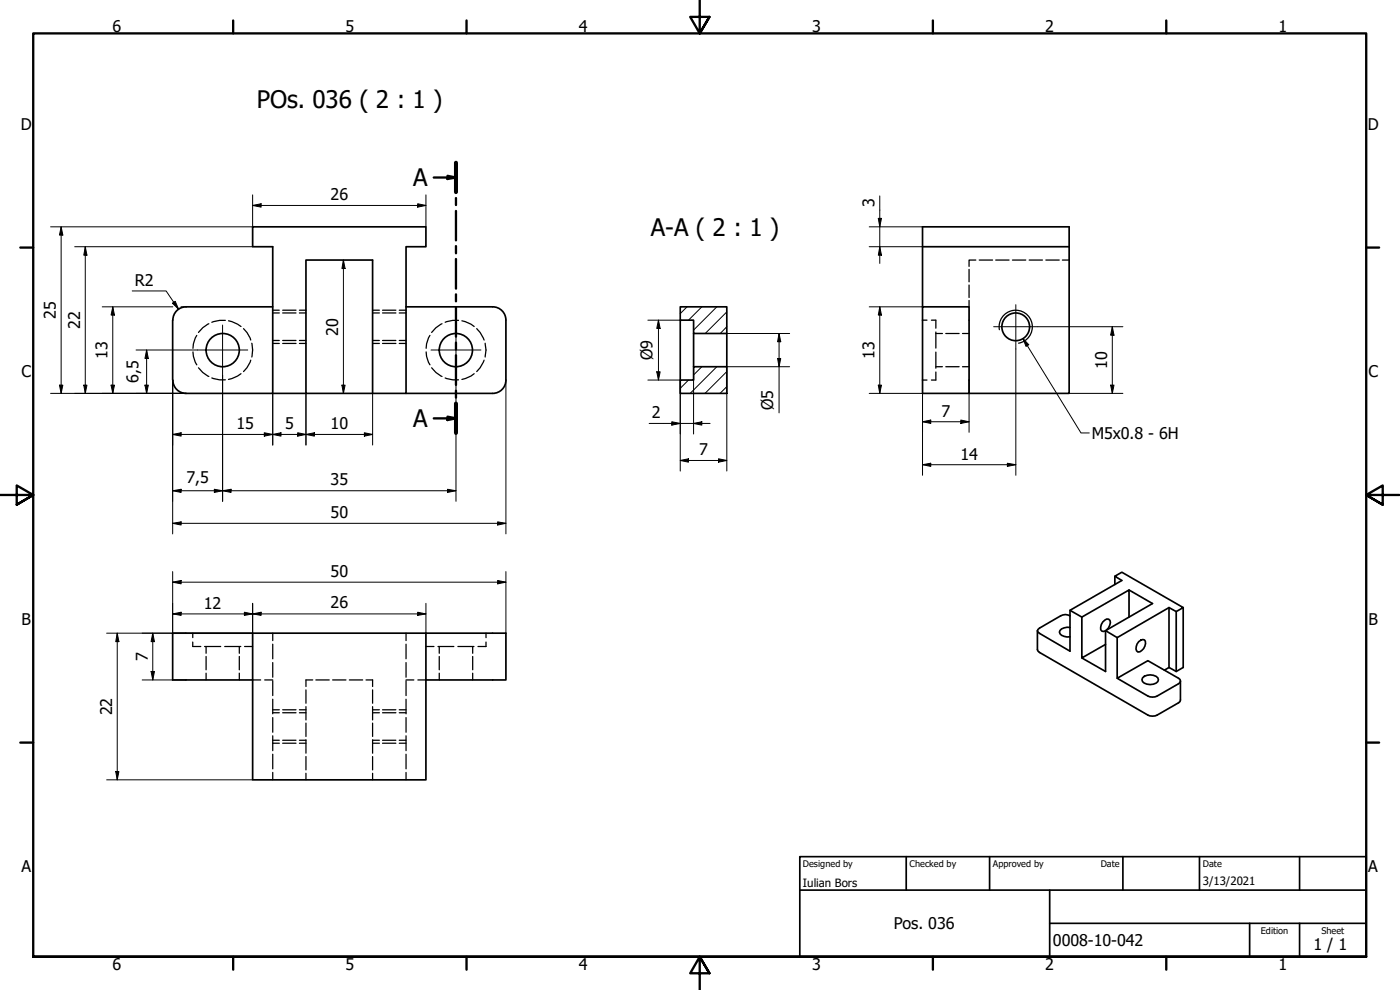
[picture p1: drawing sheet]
<svg xmlns="http://www.w3.org/2000/svg" width="420mm" height="297mm" viewBox="0 0 420 297" stroke-linecap="round" stroke-linejoin="round" font-family="sans-serif">
<!-- layer: Hatch (ISO) -->
<path d="M206.2 92.1l-2 2M210.6 92.1l-4 4M215.1 92.1l-6.9 6.9M218.1 98l-1.9 2.1M218.1 93.6l-6.5 6.5M206.6 114l-2.4 2.5M210.6 110l-2.4 2.5M215.1 110l-8 8M218.1 116l-2 2M218.1 111.5l-6.5 6.5" fill="none" stroke="#000" stroke-width=".3"/>
<!-- layer: Hidden (ISO) -->
<g fill="none" stroke="#000" stroke-width=".38">
<path d="M292.9 78h-2.1v1.9M293.9 78h4M298.8 78h4M303.8 78h4M308.9 78h4M313.9 78h4M318.8 78h2.1M62.7 97.1l-1.9 1.2-1.2 1.4M67.6 96.1h-1.7l-2.3 .6M68.6 96.3l2.7 1 1 .7M73.1 98.6l1 1.1 1.1 2.3M81.9 93.9h1.9"/>
<path d="M81.9 93.1h1.9M84.8 93.9h4M84.8 93.1h4M89.9 93.9h1.9M89.9 93.1h1.9M111.8 93.9h2.1M111.8 93.1h2.1M114.8 93.9h4M114.8 93.1h4M119.8 93.9h2.1M119.8 93.1h2.1M132.7 97.1l-1.9 1.2-1.3 1.4"/>
<path d="M137.6 96.1h-1.7l-2.3 .6M138.6 96.3l2.8 1 .9 .7M143.1 98.6l1 1.1 1.2 2.3M276.9 96.1h1.3M279.5 96.1h1.4v2.4M280.9 99.6v4.8M290.8 80.8v3.8M290.8 85.5v3.8M290.8 90.2v1.9M57.9 105.6l.1 1.3 1.1 2.6M59.1 100.6l-1.1 2.6-.1 1.3M59.6 110.3l1.2 1.4 1.9 1.3"/>
<path d="M63.6 113.4l2.3 .6h1.7M72.3 112.1l-1 .7-2.7 1M75.2 108.1l-1.1 2.2-1 1.2M75.6 103a8.5 8.5 0 0 1 0 4.1M81.9 102.2h1.9M81.9 103h1.9M84.8 102.2h4M84.8 103h4M89.9 102.2h1.9M89.9 103h1.9M111.8 102.2h2.1M111.8 103h2.1"/>
<path d="M114.8 102.2h4M114.8 103h4M119.8 102.2h2.1M119.8 103h2.1M127.9 105.6l.1 1.3 1 2.6M129 100.6l-1 2.6-.1 1.3M129.5 110.3l1.3 1.4 1.9 1.3M133.6 113.4l2.3 .6h1.7M142.3 112.1l-.9 .7-2.8 1M145.3 108.1l-1.2 2.2-1 1.2M145.6 103a8.5 8.5 0 0 1 0 4.1M276.9 114h1.3"/>
<path d="M280.9 105.6v4.9M280.9 111.6v2.4h-1.4M280.9 100.1h1.9M280.9 110h1.9M283.8 100.1h4M283.8 110h4M288.9 100.1h1.9M288.9 110h1.9M57.8 192.6v1.4h2.5M57.8 190v1.3M61.4 194h4.8M61.8 194v2"/>
<path d="M61.8 197v4M67.4 194h4.9M71.8 194v2M71.8 197v4M73.4 194h2.4M81.9 190v2.2M81.9 193.3v4.4M81.9 198.8v4.4M121.9 190v2.2M121.9 193.3v4.4M121.9 198.8v4.4M127.8 194h2.4"/>
<path d="M131.4 194h4.8M131.8 194v2M131.8 197v4M137.4 194h4.8M141.9 194v2M141.9 197v4M145.9 192.6v1.4h-2.5M145.9 190v1.3M61.8 202v2M71.8 202v2M75.8 204h2.4M79.4 204h2.5"/>
<path d="M81.9 204.3v4.4M81.9 209.8v4.4M81.9 215.3v4.4M81.9 213.9h1.9M81.9 213h1.9M84.8 213.9h4M84.8 213h4M89.9 213.9h1.9M89.9 213h1.9M91.8 207v4M91.8 212v4M91.8 217v4"/>
<path d="M93.9 204h-2.1v2M94.8 204h4M99.8 204h4M104.8 204h4M109.9 204h1.9v2M111.8 207v4M111.8 212v4M111.8 217v4M111.8 213.9h2.1M111.8 213h2.1M114.8 213.9h4M114.8 213h4"/>
<path d="M119.8 213.9h2.1M119.8 213h2.1M121.9 204h2.3M121.9 204.3v4.4M121.9 209.8v4.4M121.9 215.3v4.4M125.4 204h2.4M131.8 202v2M141.9 202v2M81.9 220.8v4.4M81.9 226.3v4.4M81.9 231.8v2.2"/>
<path d="M81.9 222.1h1.9M81.9 223h1.9M84.8 222.1h4M84.8 223h4M89.9 222.1h1.9M89.9 223h1.9M91.8 222v4M91.8 227v4M91.8 232v2M111.8 222v4M111.8 227v4M111.8 232v2"/>
<path d="M111.8 222.1h2.1M111.8 223h2.1M114.8 222.1h4M114.8 223h4M119.8 222.1h2.1M119.8 223h2.1M121.9 220.8v4.4M121.9 226.3v4.4M121.9 231.8v2.2"/>
</g>
<!-- layer: Visible (ISO) -->
<g fill="none" stroke="#000" stroke-width=".51">
<path d="M91.8 78h20v40h-20zM276.9 74h44M81.9 92.1h-26.1a4 4 0 0 0-3.9 3.9l-.1 18a4.1 4.1 0 0 0 4 4h26.1v-44h-6.1v-5.9h52v5.9h-5.9v44h-10.1M121.9 92.1h25.9M147.9 92.1a4 4 0 0 1 3.9 3.9v18a4 4 0 0 1-3.9 4M204.2 92.1h13.9v8h-9.9v-4h-4zM204.2 96.1v17.9M276.9 92.1h13.9v25.9h-13.9zM276.9 92.1v-24h44v49.9h-30.1M81.9 118h9.9M121.9 118h25.9M204.2 114h4v-4h9.9v8h-13.9z"/>
<path d="M208.2 100.1v9.9M218.1 100.1v9.9M334.6 172.9v2.5M338.8 177l7.1 4.1-14.1 8.1v12.3l-7.1-4.1M75.8 190v44h52v-44M311.3 189.2v5.7l.7 .9 32.5 18.8a3.2 3.2 0 0 0 2.8 0l6.8-4.1 .2-6.2M321.1 184.8a2.75 2.75 0 0 0-2.8 0l-6.3 3.7-.7 .7 .7 .8 9.1 5.4v-12.3l15.6-8.9-2.1-1.3 2.1-1.2 18.4 10.6-2.1 1.2-2.2-1.2-15.5 9-3.5-2.1M321.1 188.3a2.81 2.81 0 0 0-3.2 1.4 2.4 2.4 0 0 0 3.2 1.4M321.1 183.1l3.6 2.1M324.7 185.2v12.2l7.1-4.1M324.7 185.2l14.1-8.2v8.2M332.1 189a2.99 2.99 0 0 0 1-2.8l-.4-.4a2.42 2.42 0 0 0-2.1 3.5l.6 .2 .6-.2"/>
<path d="M335.3 191.3v12.2M341.8 192.5l1.2-.6 .5 .1a2.56 2.56 0 0 1-2 3.6 1.95 1.95 0 0 1 .3-3.1zM350.8 182.3v18M353 183.5v18M355.1 182.3v18l-2.1 1.2-2.2-1.2-1.4 .8M75.8 204h-24v-14h100v14h-24M335.3 203.5l9.2-5.3 9.2 5.3 .6 .8-.6 .9-6.4 3.6a3.2 3.2 0 0 1-2.8 0zM342.9 203.4a3.4 3.4 0 0 1 4.6 0l.2 .5a2.44 2.44 0 0 1-3.5 1.4l-1.3-.8-.2-.6z"/>
<circle cx="304.8" cy="98.1" r="4.2"/>
<circle cx="66.8" cy="105" r="5"/>
<circle cx="136.8" cy="105" r="5"/>
</g>
<!-- layer: Visible Narrow (ISO) -->
<path d="M299.9 98.9a5 5 0 0 1 4.1-5.7 5 5 0 0 1 5.7 4 5 5 0 0 1-4 5.8" fill="none" stroke="#000" stroke-width=".38"/>
<!-- layer: Section Line (ISO) -->
<g fill="none" stroke="#000" stroke-width=".7">
<path d="M130.2 53.3h6.6M134.3 52.8l2.5 .5-2.5 .4zM136.8 48.8v8.8M136.8 59.4v2.1M136.8 63.3v8.8M136.8 73.8v2.2M136.8 77.7v8.9M136.8 88.3v2.1M136.8 92.2v8.8M136.8 102.8v2.1M136.8 106.6v8.9M136.8 117.2v2.1"/>
<path d="M130.2 125.5h6.6M134.3 125l2.5 .5-2.5 .5zM136.8 121.1v8.8"/>
</g>
<path d="M136.8 48.8v8.8M136.8 121.1v8.8" fill="none" stroke="#000" stroke-width="1.2"/>
<g fill="#000">
<path d="M134.3 52.8l2.5 .5-2.5 .4z" fill-rule="evenodd"/>
<path d="M134.3 125l2.5 .5-2.5 .5z" fill-rule="evenodd"/>
</g>
<!-- layer: Border (ISO) -->
<g fill="none" stroke="#000" stroke-width=".7">
<path d="M70 6.1v3.9M140 6.1v3.9M210 0v10l-2.9-4.9h5.8l-2.9 4.9 2.9-4.9M280 6.1v3.9M350 6.1v3.9M6.1 74.3h3.9M410 74.3h3.9M0 148.5h10l-5-2.8v5.7l5-2.9-5 2.9M420 148.5h-10l5-2.8v5.7l-5-2.9 5 2.9M6.1 222.8h3.9M410 222.8h3.9M10 287.1v-277.1h400v277.1h-400h400"/>
<path d="M70 287.1v3.8M140 287.1v3.8M212.9 292l-2.9-4.9 2.9 4.9h-5.8l2.9-4.9v9.9M280 287.1v3.8M350 287.1v3.8"/>
</g>
<!-- layer: Title (ISO) -->
<path d="M240 257h170v30.1h-170zM272 257v10.1M297 257v10.1M337 257v10.1M360 257v10.1M390 257v10.1M240 267.1h170M315 277h95M315 267.1v20M375 277v10.1M390 277v10.1" fill="none" stroke="#000" stroke-width=".51"/>
<!-- layer: Center Mark (ISO) -->
<path d="M66.8 97.5v15.1M136.8 97.5v15.1M298.2 98h13.3M304.9 91.4v13.3M59.3 105h15.1M129.3 105h15" fill="none" stroke="#000" stroke-width=".3"/>
<!-- layer: Dimension (ISO) -->
<g fill="none" stroke="#000" stroke-width=".3">
<path d="M75.8 58.5v9.6h-60.6M127.8 58.5v9.6M264 58.8v20.2M18.4 68.1l.5 2.4h-1.1zM18.4 68.1v49.9M22.4 74h53.4M25.6 74l.5 2.6h-1zM25.6 74v44M75.8 61.6l2.6-.5v1.1zM75.8 61.6h52M103.1 78l.5 2.6h-1zM103.1 78v40"/>
<path d="M125.3 61.1l2.5 .5-2.5 .6zM260.9 74h16M260.9 68.1h16M263.6 65.5h.9l-.5 2.6zM264 74l.5 2.6h-.9zM30.7 92.1h21.2M33.8 92.1l.6 2.4h-1.1zM33.8 92.1v25.9M39.7 87.3h10.1l3.8 5.5M51.8 91l.8-.6 1 2.4zM54.3 92.1h1.5M194.4 96.1h9.8"/>
<path d="M197.6 96.1l.5 2.4h-1zM197.6 96.1v17.9M260.9 92.1h16v50.5M264 92.1l.5 2.4h-.9zM264 92.1v25.9M311.5 98h25.5M333.8 98l.5 2.6h-1zM333.8 98v20M15.2 118h40.6M17.8 115.6h1.1l-.5 2.4zM25.1 115.6h1l-.5 2.4zM33.3 115.6h1.1l-.6 2.4z"/>
<path d="M40.8 105h18.5M43.5 115.6h1l-.5 2.4zM44 105l.5 2.6h-1zM44 105v13M51.8 114v46.2M66.8 112.6v37.8M81.9 118v15.5M91.8 118v15.5M102.6 115.6h1l-.5 2.4zM111.8 118v15.5M136.8 112.6v37.8M151.8 114v46.2"/>
<path d="M194.4 114h9.8v27.3M197.1 111.6h1l-.5 2.4zM208.2 110v20.2M218.1 100.1h18.9M233.4 107.6h.9l-.5 2.4zM233.8 100.1l.5 2.4h-.9zM233.8 100.1v23.8M237 110h-18.9v31.3M260.9 118h16M263.6 115.6h.9l-.5 2.4zM290.8 114v15.7M304.9 104.7v37.9"/>
<path d="M320.9 118h16.1M333.3 115.6h1l-.5 2.4zM51.8 130.4l2.6-.6v1.1zM51.8 130.4h60M79.3 129.8l2.6 .6-2.6 .5zM81.9 130.4l2.4-.6v1.1zM89.3 129.8l2.5 .6-2.5 .5zM91.8 130.4l2.6-.6v1.1zM109.3 129.8l2.5 .6-2.5 .5zM194.8 127h18.3M201.6 126.5l2.6 .5-2.6 .6zM204.2 138.2l2.4-.5v1z"/>
<path d="M204.2 138.2h13.9M208.2 127l2.4-.5v1.1zM215.6 137.7l2.5 .5-2.5 .5zM276.9 139.4l2.4-.4v.9zM276.9 126.5l2.4-.5v1zM276.9 139.4h28M276.9 126.5h13.9M288.4 126l2.4 .5-2.4 .5zM302.3 139l2.6 .4-2.6 .5zM51.8 147.2l2.6-.4v1zM51.8 157l2.6-.4v.9zM51.8 147.2h85"/>
<path d="M51.8 157h100M64.3 146.8l2.5 .4-2.5 .6zM66.8 147.2l2.5-.4v1zM134.3 146.8l2.5 .4-2.5 .6zM149.4 156.6l2.4 .4-2.4 .5zM51.8 174.7l2.6-.5v1zM51.8 171.5v18.5M51.8 174.7h100M149.4 174.2l2.4 .5-2.4 .5zM151.8 171.5v18.5M35.2 190l.5 2.5h-1zM35.2 190v44"/>
<path d="M45.8 190l.6 2.5h-1.1zM45.8 190v14M51.8 184.2l2.6-.5v.9zM51.8 184.2h76M73.3 183.7l2.5 .5-2.5 .4zM75.8 184.2l2.6-.5v.9zM75.8 181v9h-43.8M125.3 183.7l2.5 .5-2.5 .4zM127.8 181v9M42.7 204h13.1M45.3 201.5h1.1l-.6 2.5zM32 234h43.8"/>
<path d="M34.7 231.5h1l-.5 2.5z"/>
</g>
<g fill="#000">
<path d="M18.4 68.1l.5 2.4h-1.1z" fill-rule="evenodd"/>
<path d="M25.6 74l.5 2.6h-1z" fill-rule="evenodd"/>
<path d="M75.8 61.6l2.6-.5v1.1z" fill-rule="evenodd"/>
<path d="M125.3 61.1l2.5 .5-2.5 .6z" fill-rule="evenodd"/>
<path d="M263.6 65.5h.9l-.5 2.6z" fill-rule="evenodd"/>
<path d="M264 74l.5 2.6h-.9z" fill-rule="evenodd"/>
<path d="M33.8 92.1l.6 2.4h-1.1z" fill-rule="evenodd"/>
<path d="M51.8 91l.8-.6 1 2.4z" fill-rule="evenodd"/>
<path d="M103.1 78l.5 2.6h-1z" fill-rule="evenodd"/>
<path d="M197.6 96.1l.5 2.4h-1z" fill-rule="evenodd"/>
<path d="M264 92.1l.5 2.4h-.9z" fill-rule="evenodd"/>
<path d="M17.8 115.6h1.1l-.5 2.4z" fill-rule="evenodd"/>
<path d="M25.1 115.6h1l-.5 2.4z" fill-rule="evenodd"/>
<path d="M33.3 115.6h1.1l-.6 2.4z" fill-rule="evenodd"/>
<path d="M43.5 115.6h1l-.5 2.4z" fill-rule="evenodd"/>
<path d="M44 105l.5 2.6h-1z" fill-rule="evenodd"/>
<path d="M102.6 115.6h1l-.5 2.4z" fill-rule="evenodd"/>
<path d="M197.1 111.6h1l-.5 2.4z" fill-rule="evenodd"/>
<path d="M233.4 107.6h.9l-.5 2.4z" fill-rule="evenodd"/>
<path d="M233.8 100.1l.5 2.4h-.9z" fill-rule="evenodd"/>
<path d="M263.6 115.6h.9l-.5 2.4z" fill-rule="evenodd"/>
<path d="M333.3 115.6h1l-.5 2.4z" fill-rule="evenodd"/>
<path d="M333.8 98l.5 2.6h-1z" fill-rule="evenodd"/>
<path d="M51.8 130.4l2.6-.6v1.1z" fill-rule="evenodd"/>
<path d="M79.3 129.8l2.6 .6-2.6 .5z" fill-rule="evenodd"/>
<path d="M81.9 130.4l2.4-.6v1.1z" fill-rule="evenodd"/>
<path d="M89.3 129.8l2.5 .6-2.5 .5z" fill-rule="evenodd"/>
<path d="M91.8 130.4l2.6-.6v1.1z" fill-rule="evenodd"/>
<path d="M109.3 129.8l2.5 .6-2.5 .5z" fill-rule="evenodd"/>
<path d="M201.6 126.5l2.6 .5-2.6 .6z" fill-rule="evenodd"/>
<path d="M204.2 138.2l2.4-.5v1z" fill-rule="evenodd"/>
<path d="M208.2 127l2.4-.5v1.1z" fill-rule="evenodd"/>
<path d="M215.6 137.7l2.5 .5-2.5 .5z" fill-rule="evenodd"/>
<path d="M276.9 139.4l2.4-.4v.9z" fill-rule="evenodd"/>
<path d="M276.9 126.5l2.4-.5v1z" fill-rule="evenodd"/>
<path d="M288.4 126l2.4 .5-2.4 .5z" fill-rule="evenodd"/>
<path d="M302.3 139l2.6 .4-2.6 .5z" fill-rule="evenodd"/>
<path d="M51.8 147.2l2.6-.4v1z" fill-rule="evenodd"/>
<path d="M51.8 157l2.6-.4v.9z" fill-rule="evenodd"/>
<path d="M64.3 146.8l2.5 .4-2.5 .6z" fill-rule="evenodd"/>
<path d="M66.8 147.2l2.5-.4v1z" fill-rule="evenodd"/>
<path d="M134.3 146.8l2.5 .4-2.5 .6z" fill-rule="evenodd"/>
<path d="M149.4 156.6l2.4 .4-2.4 .5z" fill-rule="evenodd"/>
<path d="M51.8 174.7l2.6-.5v1z" fill-rule="evenodd"/>
<path d="M149.4 174.2l2.4 .5-2.4 .5z" fill-rule="evenodd"/>
<path d="M35.2 190l.5 2.5h-1z" fill-rule="evenodd"/>
<path d="M45.8 190l.6 2.5h-1.1z" fill-rule="evenodd"/>
<path d="M51.8 184.2l2.6-.5v.9z" fill-rule="evenodd"/>
<path d="M73.3 183.7l2.5 .5-2.5 .4z" fill-rule="evenodd"/>
<path d="M75.8 184.2l2.6-.5v.9z" fill-rule="evenodd"/>
<path d="M125.3 183.7l2.5 .5-2.5 .4z" fill-rule="evenodd"/>
<path d="M45.3 201.5h1.1l-.6 2.5z" fill-rule="evenodd"/>
<path d="M34.7 231.5h1l-.5 2.5z" fill-rule="evenodd"/>
</g>
<!-- layer: Symbol (ISO) -->
<path d="M307 101.6l1.7 1.8-.8 .5zM307 101.6l17.4 28.3h2.5" fill="none" stroke="#000" stroke-width=".3"/>
<path d="M307 101.6l1.7 1.8-.8 .5z" fill-rule="evenodd" fill="#000"/>
<g font-size="7.2">
<text x="77.1" y="32.4">POs. 036 ( 2 : 1 )</text>
<text x="124" y="55.9">A</text>
<text x="195.3" y="70.8">A-A ( 2 : 1 )</text>
<text x="124" y="128.1">A</text>
</g>
<g font-size="4.8">
<text x="33.7" y="9.6">6</text>
<text x="103.7" y="9.6">5</text>
<text x="173.7" y="9.6">4</text>
<text x="243.7" y="9.6">3</text>
<text x="313.7" y="9.6">2</text>
<text x="383.7" y="9.6">1</text>
<text x="6.2" y="38.9">D</text>
<text x="410.5" y="38.9">D</text>
<text x="99.2" y="60.1">26</text>
<text x="262.4" y="62.2" transform="rotate(-90 262.4 62.2)">3</text>
<text x="40.4" y="85.8">R2</text>
<text x="16.8" y="95.7" transform="rotate(-90 16.8 95.7)">25</text>
<text x="24.1" y="98.7" transform="rotate(-90 24.1 98.7)">22</text>
<text x="101.5" y="100.7" transform="rotate(-90 101.5 100.7)">20</text>
<text x="32.3" y="107.7" transform="rotate(-90 32.3 107.7)">13</text>
<text x="262.4" y="107.7" transform="rotate(-90 262.4 107.7)">13</text>
<text x="6.4" y="113.1">C</text>
<text x="195.8" y="108.1" transform="rotate(-90 195.8 108.1)">Ø9</text>
<text x="332.2" y="110.7" transform="rotate(-90 332.2 110.7)">10</text>
<text x="410.7" y="113.1">C</text>
<text x="41.6" y="114.9" transform="rotate(-90 41.6 114.9)">6,5</text>
<text x="195.6" y="125.5">2</text>
<text x="232" y="123.1" transform="rotate(-90 232 123.1)">Ø5</text>
<text x="282.5" y="125">7</text>
<text x="70.9" y="128.8">15</text>
<text x="85.5" y="128.8">5</text>
<text x="99.2" y="128.8">10</text>
<text x="327.7" y="131.7">M5x0.8 - 6H</text>
<text x="209.8" y="136.6">7</text>
<text x="288.2" y="137.9">14</text>
<text x="56" y="144.9">7,5</text>
<text x="99.2" y="145.7">35</text>
<text x="99.2" y="155.4">50</text>
<text x="99.2" y="173.1">50</text>
<text x="61.2" y="182.7">12</text>
<text x="99.2" y="182.5">26</text>
<text x="6.4" y="187.4">B</text>
<text x="410.7" y="187.4">B</text>
<text x="44.3" y="198.3" transform="rotate(-90 44.3 198.3)">7</text>
<text x="33.7" y="214.6" transform="rotate(-90 33.7 214.6)">22</text>
<text x="6.4" y="261.7">A</text>
<text x="410.7" y="261.7">A</text>
<text x="268.2" y="278.8">Pos. 036</text>
<text x="316" y="283.8">0008-10-042</text>
<text x="394.2" y="285">1 / 1</text>
<text x="33.7" y="290.9">6</text>
<text x="103.7" y="290.9">5</text>
<text x="173.7" y="290.9">4</text>
<text x="243.7" y="290.9">3</text>
<text x="313.7" y="290.9">2</text>
<text x="383.7" y="290.9">1</text>
</g>
<g font-size="3.4">
<text x="241" y="266">Iulian Bors</text>
<text x="361" y="265.5">3/13/2021</text>
</g>
<g font-size="2.7">
<text x="241" y="260.1">Designed by</text>
<text x="273" y="260.1">Checked by</text>
<text x="298" y="260.1">Approved by</text>
<text x="330.3" y="260">Date</text>
<text x="361" y="260">Date</text>
<text x="378.4" y="280.1">Edition</text>
<text x="396.6" y="280.1">Sheet</text>
</g>
</svg>
